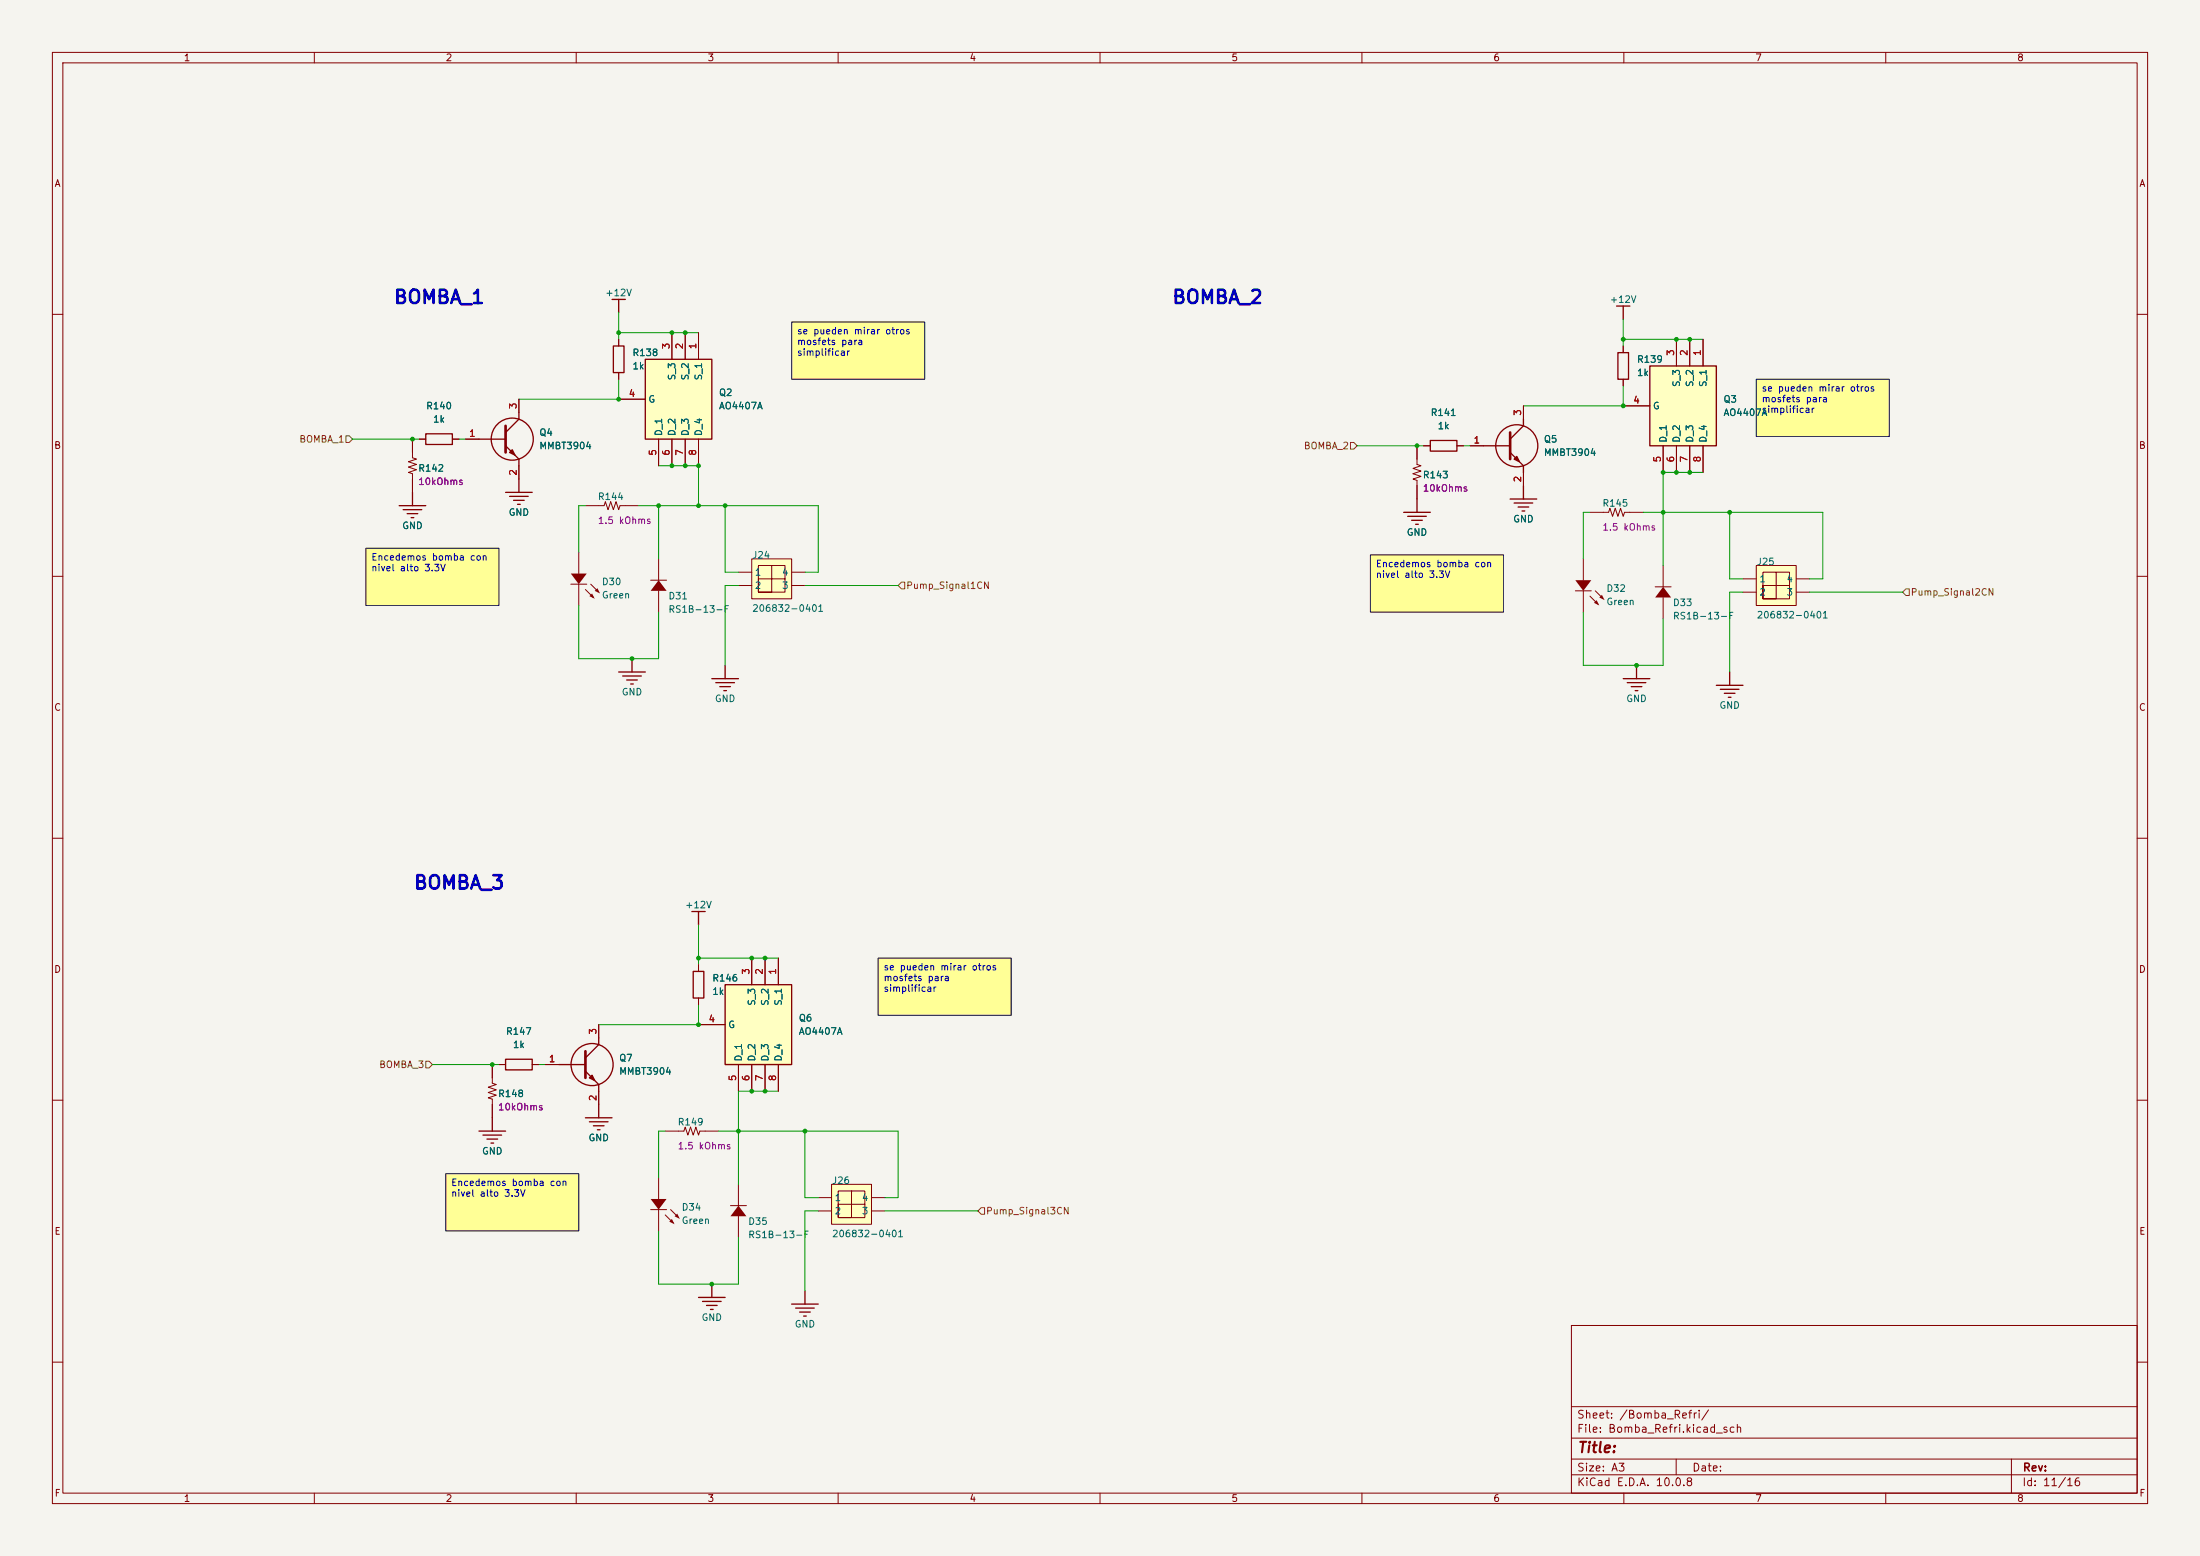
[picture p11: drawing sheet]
<svg xmlns="http://www.w3.org/2000/svg" width="420mm" height="297mm" viewBox="0 0 420 297" stroke-linecap="round" stroke-linejoin="round" font-family="sans-serif">
<path d="M0 0h420v297h-420z" fill="#f5f4ef" stroke="#f5f4ef" stroke-width=".19"/>
<g fill="none" stroke="#840000" stroke-width=".19">
<path d="M10 10h400v277h-400zM12 12h396v273h-396zM60 10v2M110 10v2M160 10v2M210 10v2M260 10v2M310 10v2M360 10v2M10 60h2M408 60h2M10 110h2"/>
<path d="M408 110h2M10 160h2M408 160h2M10 210h2M408 210h2M300 253h108v32h-108zM10 260h2M300 278.5h108M300 274.5h108M300 268.5h108M320 278.5v3M384 278.5v6.5"/>
<path d="M408 260h2M60 285v2M110 285v2M160 285v2M210 285v2M260 285v2M300 281.5h108M310 285v2M360 285v2"/>
</g>
<g fill="#ffff96">
<path d="M261.6 105.9h25.4v10.9h-25.4z"/>
<path d="M151.1 61.5h25.4v10.9h-25.4z"/>
<path d="M167.6 182.9h25.4v10.9h-25.4z"/>
<path d="M335.3 72.4h25.4v10.9h-25.4z"/>
<path d="M69.8 104.6h25.4v11h-25.4z"/>
<path d="M85.1 224h25.4v10.9h-25.4z"/>
</g>
<path d="M96.5 94h5.1M97.3 94.7h3.5M98 95.5h2.1M98.8 96.3h.5M99.1 91.4v2.6M132.3 185.4h2.1v5.1h-2.1z" fill="none" stroke="#840000" stroke-width=".25"/>
<path d="M133.3 184.2v1.2M133.3 190.5v1.3M127 215.9h3.6l.2-.8 .5 1.6 .5-1.6 .5 1.6 .5-1.6 .5 1.6 .3-.8h3.6M124.2 230.9h3.1M128 230.9l1.3 1.3" fill="none" stroke="#840000" stroke-width=".19"/>
<path d="M124.2 228.9h3.1l-1.6 2z" fill="#840000"/>
<path d="M127 231.9l1.5 1.5" fill="none" stroke="#840000" stroke-width=".19"/>
<g fill="#840000">
<path d="M128.8 232.2l.5-.6 .5 1.1z"/>
<path d="M127.8 233.2l.5-.5 .5 1z"/>
</g>
<path d="M78.7 83.8v3.6l.8 .2-1.5 .5 1.5 .5-1.5 .6 1.5 .5-1.5 .5 .7 .2v3.6M111.8 96.5h3.5l.3-.7 .5 1.5 .5-1.5 .5 1.5 .5-1.5 .5 1.5 .3-.8h3.5M109 111.5h3M112.8 111.5l1.2 1.3M114.3 195.6v2.5M94 203.2v3.6l.7 .2-1.5 .5 1.5 .5-1.5 .5 1.5 .5-1.5 .6 .8 .2v3.6M104.1 203.2h2.6M114.3 208.3v2.5M125.7 224.8v4.1M125.7 230.9v4" fill="none" stroke="#840000" stroke-width=".19"/>
<g fill="none" stroke="#840000" stroke-width=".25">
<path d="M76.2 96.5h5.1M77 97.3h3.5M77.7 98h2.1M78.5 98.8h.5M78.7 94v2.5M132.1 174h2.5M133.3 174v2.5M114.3 198.1v1.3l-2.5 2.5M91.4 215.9h5.1M92.2 216.7h3.6M93 217.4h2M93.7 218.2h.5"/>
<path d="M94 213.4v2.5M106.7 203.2h5.1M111.8 204.5l2.5 2.5v1.3M111.8 213.4h5M112.5 214.1h3.6M113.3 214.9h2M114 215.6h.6M114.3 210.8v2.6"/>
<circle cx="113" cy="203.2" r="4"/>
</g>
<path d="M111.8 200.7v5" fill="none" stroke="#840000" stroke-width=".51"/>
<path d="M112.5 205.7l.5-.5 .5 1z" fill="#840000" stroke="#840000" stroke-width=".25"/>
<path d="M109 109.5h3l-1.5 2z" fill="#840000"/>
<path d="M111.8 112.5l1.5 1.5" fill="none" stroke="#840000" stroke-width=".19"/>
<g fill="#840000">
<path d="M114 112.3l.6 1-1.1-.5z"/>
<path d="M112.5 113.8l.5-.5 .5 1z"/>
</g>
<path d="M110.5 105.4v4.1M110.5 111.5v4.1M124.2 110.7h3.1M95.2 203.2h1.3M101.6 203.2h1.3" fill="none" stroke="#840000" stroke-width=".19"/>
<path d="M135.9 129.5h5.1M136.7 130.3h3.5M137.4 131.1h2M138.2 131.8h.5M138.4 127v2.5M96.5 202.2h5.1v2h-5.1z" fill="none" stroke="#840000" stroke-width=".25"/>
<path d="M125.7 110.7l1.6 2.1h-3.1z" fill="#840000"/>
<path d="M125.7 106.7v4M125.7 112.8v4" fill="none" stroke="#840000" stroke-width=".19"/>
<path d="M123.2 68.6h12.7v15.2h-12.7z" fill="#ffffc2"/>
<g fill="none" stroke="#840000" stroke-width=".25">
<path d="M116.8 57.2h2.6M118.1 57.2v2.5M99.1 78.7v1.3l-2.6 2.6M117.1 66h2v5.1h-2zM123.2 68.6h12.7v15.2h-12.7zM81.3 82.8h5.1v2h-5.1zM91.4 83.8h5.1M96.5 85.1l2.6 2.5v1.3M118.1 128.3h5.1M118.9 129h3.5M119.6 129.8h2.1M120.4 130.6h.5"/>
<path d="M120.6 125.7v2.6M133.3 247.6h5.1M134.1 248.4h3.6M134.9 249.2h2M135.6 249.9h.5M135.9 245.1v2.5"/>
<circle cx="97.8" cy="83.8" r="4"/>
</g>
<g fill="none" stroke="#840000" stroke-width=".19">
<path d="M99.1 76.2v2.5M118.1 76.2h5.1M118.1 64.8v1.2M118.1 71.1v1.3M128.3 63.5v5.1M130.8 63.5v5.1M133.3 63.5v5.1M80 83.8h1.3M86.4 83.8h1.2M88.9 83.8h2.5M99.1 88.9v2.5M125.7 83.8v5.1"/>
<path d="M128.3 83.8v5.1M130.8 83.8v5.1M133.3 83.8v5.1M300.7 112.8h3.1M304.5 112.8l1.3 1.2"/>
</g>
<path d="M96.5 81.3v5.1" fill="none" stroke="#840000" stroke-width=".51"/>
<path d="M97.3 86.4l.5-.5 .5 1z" fill="#840000" stroke="#840000" stroke-width=".25"/>
<path d="M300.7 110.7h3.1l-1.5 2.1z" fill="#840000"/>
<path d="M303.5 113.8l1.6 1.5" fill="none" stroke="#840000" stroke-width=".19"/>
<g fill="#840000">
<path d="M305.3 114l.5-.5 .5 1.1z"/>
<path d="M304.3 115.1l.5-.5 .5 1z"/>
</g>
<path d="M271.8 85.1h1.2M278.1 85.1h1.3M302.3 106.7v4M302.3 112.8v4" fill="none" stroke="#840000" stroke-width=".19"/>
<path d="M268 97.8h5M268.7 98.6h3.6M269.5 99.3h2M270.5 95.3v2.5M273 84.1h5.1v2h-5.1zM270.3 100.1h.5" fill="none" stroke="#840000" stroke-width=".25"/>
<path d="M335.3 108h7.6v7.6h-7.6z" fill="#ffffc2"/>
<path d="M335.3 108h7.6v7.6h-7.6z" fill="none" stroke="#800000" stroke-width=".19"/>
<path d="M270.5 85.1v3.5l.8 .3-1.6 .5 1.6 .5-1.6 .5 1.6 .5-1.6 .5 .8 .3v3.6M316 112h3M332.7 110.5h2.6M332.7 113h2.6M339.1 109.2v5.1h-2.6v-2.5h5.1v2.5h-5.1v-5.1h5.1v2.6M342.9 110.5h2.5M342.9 113h2.5" fill="none" stroke="#840000" stroke-width=".19"/>
<path d="M309.9 129.5h5.1M310.6 130.3h3.6M311.4 131.1h2M312.2 131.8h.5M312.4 127v2.5M327.7 130.8h5M328.4 131.6h3.6M329.2 132.3h2M329.9 133.1h.6M330.2 128.3v2.5" fill="none" stroke="#840000" stroke-width=".25"/>
<path d="M317.5 112l1.5 2h-3z" fill="#840000"/>
<path d="M317.5 108v4M317.5 114v4.1M139.4 230.1h3.1" fill="none" stroke="#840000" stroke-width=".19"/>
<path d="M141 230.1l1.5 2.1h-3.1z" fill="#840000"/>
<path d="M141 226.1v4M141 232.2v4" fill="none" stroke="#840000" stroke-width=".19"/>
<path d="M151.1 248.9h5.1M151.9 249.7h3.5M152.7 250.4h2M153.4 251.2h.5M153.7 246.4v2.5" fill="none" stroke="#840000" stroke-width=".25"/>
<path d="M158.7 226.1h7.7v7.6h-7.7z" fill="#ffffc2"/>
<path d="M158.7 226.1h7.7v7.6h-7.7z" fill="none" stroke="#800000" stroke-width=".19"/>
<path d="M156.2 228.6h2.5M156.2 231.1h2.5M162.6 227.3v5.1h-2.6v-2.5h5.1v2.5h-5.1v-5.1h5.1v2.6M166.4 228.6h2.5M166.4 231.1h2.5" fill="none" stroke="#840000" stroke-width=".19"/>
<path d="M138.4 188h12.7v15.2h-12.7z" fill="#ffffc2"/>
<g fill="none" stroke="#840000" stroke-width=".25">
<path d="M308.9 67.3h2v5.1h-2zM283.2 85.1h5.1M288.3 95.3h5.1M288.3 86.4l2.5 2.5v1.3M289.1 96h3.5M289.8 96.8h2M290.6 97.5h.5M290.8 80v1.3l-2.5 2.5M290.8 92.7v2.6M138.4 188h12.7v15.2h-12.7z"/>
<circle cx="289.6" cy="85.1" r="4"/>
</g>
<g fill="none" stroke="#840000" stroke-width=".19">
<path d="M290.8 77.5v2.5M309.9 66v1.3M309.9 72.4v1.3M280.7 85.1h2.5M290.8 90.2v2.5M133.3 195.6h5.1M143.5 182.9v5.1M146 182.9v5.1M148.6 182.9v5.1M141 203.2v5.1M143.5 203.2v5.1M146 203.2v5.1"/>
<path d="M148.6 203.2v5.1"/>
</g>
<path d="M288.3 82.6v5" fill="none" stroke="#840000" stroke-width=".51"/>
<path d="M289.1 87.6l.5-.5 .5 1z" fill="#840000" stroke="#840000" stroke-width=".25"/>
<path d="M315 69.9h12.7v15.2h-12.7z" fill="#ffffc2"/>
<path d="M315 69.9h12.7v15.2h-12.7z" fill="none" stroke="#840000" stroke-width=".25"/>
<path d="M309.9 77.5h5.1M320 64.8v5.1M322.6 64.8v5.1M325.1 64.8v5.1M317.5 85.1v5.1M320 85.1v5.1M322.6 85.1v5.1M325.1 85.1v5.1" fill="none" stroke="#840000" stroke-width=".19"/>
<path d="M143.5 106.7h7.6v7.6h-7.6z" fill="#ffffc2"/>
<path d="M143.5 106.7h7.6v7.6h-7.6z" fill="none" stroke="#800000" stroke-width=".19"/>
<g fill="none" stroke="#840000" stroke-width=".19">
<path d="M99.1 76.2v2.5M118.1 76.2h5.1M118.1 64.8v1.2M118.1 71.1v1.3M128.3 63.5v5.1M130.8 63.5v5.1M133.3 63.5v5.1M290.8 77.5v2.5M309.9 77.5h5.1M309.9 66v1.3M309.9 72.4v1.3M320 64.8v5.1"/>
<path d="M322.6 64.8v5.1M325.1 64.8v5.1M78.7 83.8v2.6M78.7 91.4v2.6M80 83.8h1.3M86.4 83.8h1.2M88.9 83.8h2.5M99.1 88.9v2.5M125.7 83.8v5.1M128.3 83.8v5.1M130.8 83.8v5.1M133.3 83.8v5.1"/>
<path d="M270.5 85.1v2.5M270.5 92.7v2.6M271.8 85.1h1.2M278.1 85.1h1.3M280.7 85.1h2.5M290.8 90.2v2.5M303.5 97.8h3.6l.2-.8 .5 1.6 .6-1.6 .5 1.6 .5-1.6 .5 1.6 .2-.8h3.6M317.5 85.1v5.1M320 85.1v5.1M322.6 85.1v5.1M325.1 85.1v5.1M141 109.2h2.5"/>
<path d="M141 111.8h2.5M147.3 108v5h-2.5v-2.5h5.1v2.5h-5.1v-5h5.1v2.5M151.1 109.2h2.6M151.1 111.8h2.6M114.3 195.6v2.5M133.3 184.2v1.2M133.3 190.5v1.3M133.3 195.6h5.1M143.5 182.9v5.1M146 182.9v5.1M148.6 182.9v5.1M94 203.2v2.5"/>
<path d="M94 210.8v2.6M95.2 203.2h1.3M101.6 203.2h1.3M104.1 203.2h2.6M114.3 208.3v2.5M141 203.2v5.1M143.5 203.2v5.1M146 203.2v5.1M148.6 203.2v5.1"/>
</g>
<path d="M308.6 58.4h2.5M309.9 58.4v2.6" fill="none" stroke="#840000" stroke-width=".25"/>
<path d="M66 83.2h.7l.6 .6-.6 .7h-.7zM257.8 84.5h.6l.7 .6-.7 .6h-.6zM172.1 111.1h.6v1.3h-.6l-.7-.6zM363.9 112.4h.6v1.3h-.6l-.7-.7zM81.3 202.6h.6l.6 .6-.6 .6h-.6zM187.3 230.5h.7v1.3h-.7l-.6-.7z" fill="none" stroke="#725600" stroke-width=".19"/>
<g fill="none" stroke="#009600" stroke-width=".19">
<path d="M118.1 59.7v5.1M118.1 63.5h15.2M118.1 72.4v3.8h-19M309.9 73.7v3.8h-19.1M309.9 64.8h15.2M309.9 61v5M67.3 83.8h12.7M87.6 83.8h1.3M111.8 96.5h-1.3v8.9M121.9 96.5h34.3v12.7h-2.5M125.7 88.9h7.6v7.6M125.7 96.5v10.2"/>
<path d="M138.4 96.5v12.7h2.6M259.1 85.1h12.7M279.4 85.1h1.3M303.5 97.8h-1.2v8.9M313.7 97.8h34.3v12.7h-2.6M325.1 90.2h-7.6v17.8M330.2 97.8v12.7h2.5M110.5 115.6v10.1h15.2v-8.9M141 111.8h-2.6v15.2M153.7 111.8h17.7M302.3 116.8v10.2h15.2v-8.9M332.7 113h-2.5v15.3"/>
<path d="M345.4 113h17.8M133.3 176.5v7.7M133.3 182.9h15.3M133.3 191.8v3.8h-19M82.5 203.2h12.7M102.9 203.2h1.2M127 215.9h-1.3v8.9M137.2 215.9h34.2v12.7h-2.5M148.6 208.3h-7.6v17.8M153.7 215.9v12.7h2.5M125.7 234.9v10.2h15.3v-8.9M156.2 231.1h-2.5v15.3"/>
<path d="M168.9 231.1h17.8"/>
</g>
<path d="M151.1 61.5h25.4v10.9h-25.4zM335.3 72.4h25.4v10.9h-25.4zM69.8 104.6h25.4v11h-25.4zM261.6 105.9h25.4v10.9h-25.4zM167.6 182.9h25.4v10.9h-25.4zM85.1 224h25.4v10.9h-25.4z" fill="none" stroke="#000" stroke-width=".19"/>
<g fill="#009600">
<circle cx="128.3" cy="63.5" r=".46"/>
<circle cx="130.8" cy="63.5" r=".46"/>
<circle cx="128.3" cy="88.9" r=".46"/>
<circle cx="133.3" cy="88.9" r=".46"/>
<circle cx="130.8" cy="88.9" r=".46"/>
<circle cx="270.5" cy="85.1" r=".46"/>
<circle cx="78.7" cy="83.8" r=".46"/>
<circle cx="125.7" cy="96.5" r=".46"/>
<circle cx="118.1" cy="76.2" r=".46"/>
<circle cx="118.1" cy="63.5" r=".46"/>
<circle cx="120.6" cy="125.7" r=".46"/>
<circle cx="138.4" cy="96.5" r=".46"/>
<circle cx="133.3" cy="96.5" r=".46"/>
<circle cx="94" cy="203.2" r=".46"/>
<circle cx="133.3" cy="195.6" r=".46"/>
<circle cx="135.9" cy="245.1" r=".46"/>
<circle cx="133.3" cy="182.9" r=".46"/>
<circle cx="320" cy="64.8" r=".46"/>
<circle cx="320" cy="90.2" r=".46"/>
<circle cx="322.6" cy="64.8" r=".46"/>
<circle cx="317.5" cy="97.8" r=".46"/>
<circle cx="330.2" cy="97.8" r=".46"/>
<circle cx="309.9" cy="64.8" r=".46"/>
<circle cx="322.6" cy="90.2" r=".46"/>
<circle cx="317.5" cy="90.2" r=".46"/>
<circle cx="309.9" cy="77.5" r=".46"/>
<circle cx="143.5" cy="182.9" r=".46"/>
<circle cx="146" cy="182.9" r=".46"/>
<circle cx="143.5" cy="208.3" r=".46"/>
<circle cx="141" cy="215.9" r=".46"/>
<circle cx="146" cy="208.3" r=".46"/>
<circle cx="153.7" cy="215.9" r=".46"/>
<circle cx="312.4" cy="127" r=".46"/>
</g>
<g font-size="2.5" fill="#0000c2">
<text x="75" y="58.6">BOMBA_1</text>
<text x="223.6" y="58.6">BOMBA_2</text>
<text x="78.8" y="170.4">BOMBA_3</text>
</g>
<text font-size="2" fill="#840000" x="301" y="277.8">Title:</text>
<g font-size="1.5" fill="#840000">
<text x="300.9" y="273.8">File: Bomba_Refri.kicad_sch</text>
<text x="300.9" y="271.1">Sheet: /Bomba_Refri/</text>
<text x="300.9" y="281.2">Size: A3</text>
<text x="322.9" y="281.2">Date:</text>
<text x="386" y="281.2">Rev:</text>
<text x="300.9" y="284">KiCad E.D.A. 10.0.8</text>
<text x="385.9" y="284">Id: 11/16</text>
</g>
<g font-size="1.3" fill="#840000">
<text x="35" y="12">1</text>
<text x="85" y="12">2</text>
<text x="135" y="12">3</text>
<text x="185" y="12">4</text>
<text x="235" y="12">5</text>
<text x="285" y="12">6</text>
<text x="335" y="12">7</text>
<text x="385" y="12">8</text>
<text x="10.3" y="36">A</text>
<text x="408.3" y="36">A</text>
<text x="10.2" y="86">B</text>
<text x="408.2" y="86">B</text>
<text x="10.2" y="136">C</text>
<text x="408.2" y="136">C</text>
<text x="10.2" y="186">D</text>
<text x="408.2" y="186">D</text>
<text x="10.3" y="236">E</text>
<text x="408.3" y="236">E</text>
<text x="10.3" y="286">F</text>
<text x="35" y="287">1</text>
<text x="85" y="287">2</text>
<text x="135" y="287">3</text>
<text x="185" y="287">4</text>
<text x="235" y="287">5</text>
<text x="285" y="287">6</text>
<text x="335" y="287">7</text>
<text x="385" y="287">8</text>
<text x="408.3" y="286">F</text>
</g>
<g font-size="1.3" fill="#006464">
<text x="115.4" y="56.8">+12V</text>
<text x="307.2" y="58.1">+12V</text>
<text x="120.6" y="68.3">R138</text>
<text x="120.6" y="70.8">1k</text>
<text x="312.4" y="69.5">R139</text>
<text x="123.7" y="77.2">G</text>
<text x="129.2" y="72.7" transform="rotate(-90 129.2 72.7)">S_3</text>
<text x="131.8" y="72.7" transform="rotate(-90 131.8 72.7)">S_2</text>
<text x="134.3" y="72.7" transform="rotate(-90 134.3 72.7)">S_1</text>
<text x="137.1" y="75.9">Q2</text>
<text x="312.4" y="72.1">1k</text>
<text x="321" y="74" transform="rotate(-90 321 74)">S_3</text>
<text x="323.5" y="74" transform="rotate(-90 323.5 74)">S_2</text>
<text x="326.1" y="74" transform="rotate(-90 326.1 74)">S_1</text>
<text x="328.9" y="77.2">Q3</text>
<text x="81.2" y="78.4">R140</text>
<text x="82.6" y="81">1k</text>
<text x="102.9" y="83.5">Q4</text>
<text x="126.7" y="83.3" transform="rotate(-90 126.7 83.3)">D_1</text>
<text x="129.2" y="83.3" transform="rotate(-90 129.2 83.3)">D_2</text>
<text x="131.8" y="83.3" transform="rotate(-90 131.8 83.3)">D_3</text>
<text x="134.3" y="83.3" transform="rotate(-90 134.3 83.3)">D_4</text>
<text x="137.1" y="78.4">AO4407A</text>
<text x="273" y="79.7">R141</text>
<text x="274.3" y="82.2">1k</text>
<text x="315.4" y="78.4">G</text>
<text x="328.9" y="79.7">AO4407A</text>
<text x="102.9" y="86.1">MMBT3904</text>
<text x="294.6" y="84.8">Q5</text>
<text x="294.6" y="87.3">MMBT3904</text>
<text x="318.5" y="84.6" transform="rotate(-90 318.5 84.6)">D_1</text>
<text x="321" y="84.6" transform="rotate(-90 321 84.6)">D_2</text>
<text x="323.5" y="84.6" transform="rotate(-90 323.5 84.6)">D_3</text>
<text x="326.1" y="84.6" transform="rotate(-90 326.1 84.6)">D_4</text>
<text x="79.7" y="90.3">R142</text>
<text x="114" y="95.7">R144</text>
<text x="271.5" y="91.6">R143</text>
<text x="76.7" y="101.3">GND</text>
<text x="97" y="98.8">GND</text>
<text x="288.8" y="100">GND</text>
<text x="305.8" y="97">R145</text>
<text x="143.5" y="106.9">J24</text>
<text x="268.4" y="102.6">GND</text>
<text x="114.8" y="112">D30</text>
<text x="144" y="110.2">1</text>
<text x="144" y="112.7">2</text>
<text x="149.2" y="112.7">3</text>
<text x="149.2" y="110.2">4</text>
<text x="306.6" y="113.3">D32</text>
<text x="335.3" y="108.2">J25</text>
<text x="335.8" y="111.5">1</text>
<text x="335.8" y="114">2</text>
<text x="341" y="114">3</text>
<text x="341" y="111.5">4</text>
<text x="114.8" y="114.5">Green</text>
<text x="127.5" y="114.7">D31</text>
<text x="127.5" y="117.3">RS1B-13-F</text>
<text x="143.5" y="117.1">206832-0401</text>
<text x="306.6" y="115.8">Green</text>
<text x="319.3" y="116">D33</text>
<text x="319.3" y="118.5">RS1B-13-F</text>
<text x="335.3" y="118.3">206832-0401</text>
<text x="118.6" y="133">GND</text>
<text x="136.4" y="134.3">GND</text>
<text x="310.4" y="134.3">GND</text>
<text x="328.1" y="135.6">GND</text>
<text x="130.7" y="173.7">+12V</text>
<text x="135.9" y="187.7">R146</text>
<text x="135.9" y="190.2">1k</text>
<text x="96.5" y="197.8">R147</text>
<text x="138.9" y="196.5">G</text>
<text x="144.5" y="192.1" transform="rotate(-90 144.5 192.1)">S_3</text>
<text x="147" y="192.1" transform="rotate(-90 147 192.1)">S_2</text>
<text x="149.6" y="192.1" transform="rotate(-90 149.6 192.1)">S_1</text>
<text x="152.4" y="195.3">Q6</text>
<text x="152.4" y="197.8">AO4407A</text>
<text x="97.8" y="200.4">1k</text>
<text x="118.1" y="202.9">Q7</text>
<text x="141.9" y="202.7" transform="rotate(-90 141.9 202.7)">D_1</text>
<text x="144.5" y="202.7" transform="rotate(-90 144.5 202.7)">D_2</text>
<text x="147" y="202.7" transform="rotate(-90 147 202.7)">D_3</text>
<text x="149.6" y="202.7" transform="rotate(-90 149.6 202.7)">D_4</text>
<text x="95" y="209.7">R148</text>
<text x="118.1" y="205.4">MMBT3904</text>
<text x="129.3" y="215.1">R149</text>
<text x="91.9" y="220.7">GND</text>
<text x="112.2" y="218.1">GND</text>
<text x="158.7" y="226.3">J26</text>
<text x="130" y="231.4">D34</text>
<text x="130" y="233.9">Green</text>
<text x="159.2" y="229.6">1</text>
<text x="159.2" y="232.1">2</text>
<text x="164.4" y="232.1">3</text>
<text x="164.4" y="229.6">4</text>
<text x="142.7" y="234.1">D35</text>
<text x="142.7" y="236.6">RS1B-13-F</text>
<text x="158.7" y="236.5">206832-0401</text>
<text x="133.8" y="252.4">GND</text>
<text x="151.6" y="253.7">GND</text>
</g>
<g font-size="1.3" fill="#0000c2">
<text x="152.1" y="64.1">se pueden mirar otros</text>
<text x="152.1" y="66.2">mosfets para</text>
<text x="152.1" y="68.2">simplificar</text>
<text x="336.2" y="75">se pueden mirar otros</text>
<text x="336.2" y="77.1">mosfets para</text>
<text x="336.2" y="79.1">simplificar</text>
<text x="70.8" y="107.3">Encedemos bomba con</text>
<text x="70.8" y="109.4">nivel alto 3.3V</text>
<text x="262.5" y="108.6">Encedemos bomba con</text>
<text x="262.5" y="110.6">nivel alto 3.3V</text>
<text x="168.6" y="185.5">se pueden mirar otros</text>
<text x="168.6" y="187.6">mosfets para</text>
<text x="168.6" y="189.6">simplificar</text>
<text x="86" y="226.7">Encedemos bomba con</text>
<text x="86" y="228.7">nivel alto 3.3V</text>
</g>
<g font-size="1.3" fill="#a90000">
<text x="128.1" y="66.8" transform="rotate(-90 128.1 66.8)">3</text>
<text x="130.7" y="66.8" transform="rotate(-90 130.7 66.8)">2</text>
<text x="133.2" y="66.8" transform="rotate(-90 133.2 66.8)">1</text>
<text x="319.9" y="68" transform="rotate(-90 319.9 68)">3</text>
<text x="322.4" y="68" transform="rotate(-90 322.4 68)">2</text>
<text x="325" y="68" transform="rotate(-90 325 68)">1</text>
<text x="119.9" y="76.1">4</text>
<text x="311.7" y="77.3">4</text>
<text x="89.4" y="83.7">1</text>
<text x="98.9" y="78.2" transform="rotate(-90 98.9 78.2)">3</text>
<text x="290.7" y="79.5" transform="rotate(-90 290.7 79.5)">3</text>
<text x="125.6" y="87.1" transform="rotate(-90 125.6 87.1)">5</text>
<text x="128.1" y="87.1" transform="rotate(-90 128.1 87.1)">6</text>
<text x="130.7" y="87.1" transform="rotate(-90 130.7 87.1)">7</text>
<text x="133.2" y="87.1" transform="rotate(-90 133.2 87.1)">8</text>
<text x="281.2" y="85">1</text>
<text x="317.4" y="88.4" transform="rotate(-90 317.4 88.4)">5</text>
<text x="319.9" y="88.4" transform="rotate(-90 319.9 88.4)">6</text>
<text x="322.4" y="88.4" transform="rotate(-90 322.4 88.4)">7</text>
<text x="325" y="88.4" transform="rotate(-90 325 88.4)">8</text>
<text x="98.9" y="90.9" transform="rotate(-90 98.9 90.9)">2</text>
<text x="290.7" y="92.2" transform="rotate(-90 290.7 92.2)">2</text>
<text x="143.4" y="186.2" transform="rotate(-90 143.4 186.2)">3</text>
<text x="145.9" y="186.2" transform="rotate(-90 145.9 186.2)">2</text>
<text x="148.5" y="186.2" transform="rotate(-90 148.5 186.2)">1</text>
<text x="114.2" y="197.6" transform="rotate(-90 114.2 197.6)">3</text>
<text x="135.2" y="195.4">4</text>
<text x="104.7" y="203.1">1</text>
<text x="140.8" y="206.5" transform="rotate(-90 140.8 206.5)">5</text>
<text x="143.4" y="206.5" transform="rotate(-90 143.4 206.5)">6</text>
<text x="145.9" y="206.5" transform="rotate(-90 145.9 206.5)">7</text>
<text x="148.5" y="206.5" transform="rotate(-90 148.5 206.5)">8</text>
<text x="114.2" y="210.3" transform="rotate(-90 114.2 210.3)">2</text>
</g>
<g font-size="1.3" fill="#725600">
<text x="57" y="84.8">BOMBA_1</text>
<text x="248.8" y="86.1">BOMBA_2</text>
<text x="172.9" y="112.7">Pump_Signal1CN</text>
<text x="364.7" y="114">Pump_Signal2CN</text>
<text x="72.3" y="204.2">BOMBA_3</text>
<text x="188.1" y="232.1">Pump_Signal3CN</text>
</g>
<g font-size="1.3" fill="#840084">
<text x="79.7" y="92.9">10kOhms</text>
<text x="271.5" y="94.1">10kOhms</text>
<text x="114" y="100.3">1.5 kOhms</text>
<text x="305.8" y="101.6">1.5 kOhms</text>
<text x="95" y="212.3">10kOhms</text>
<text x="129.3" y="219.7">1.5 kOhms</text>
</g>
</svg>
